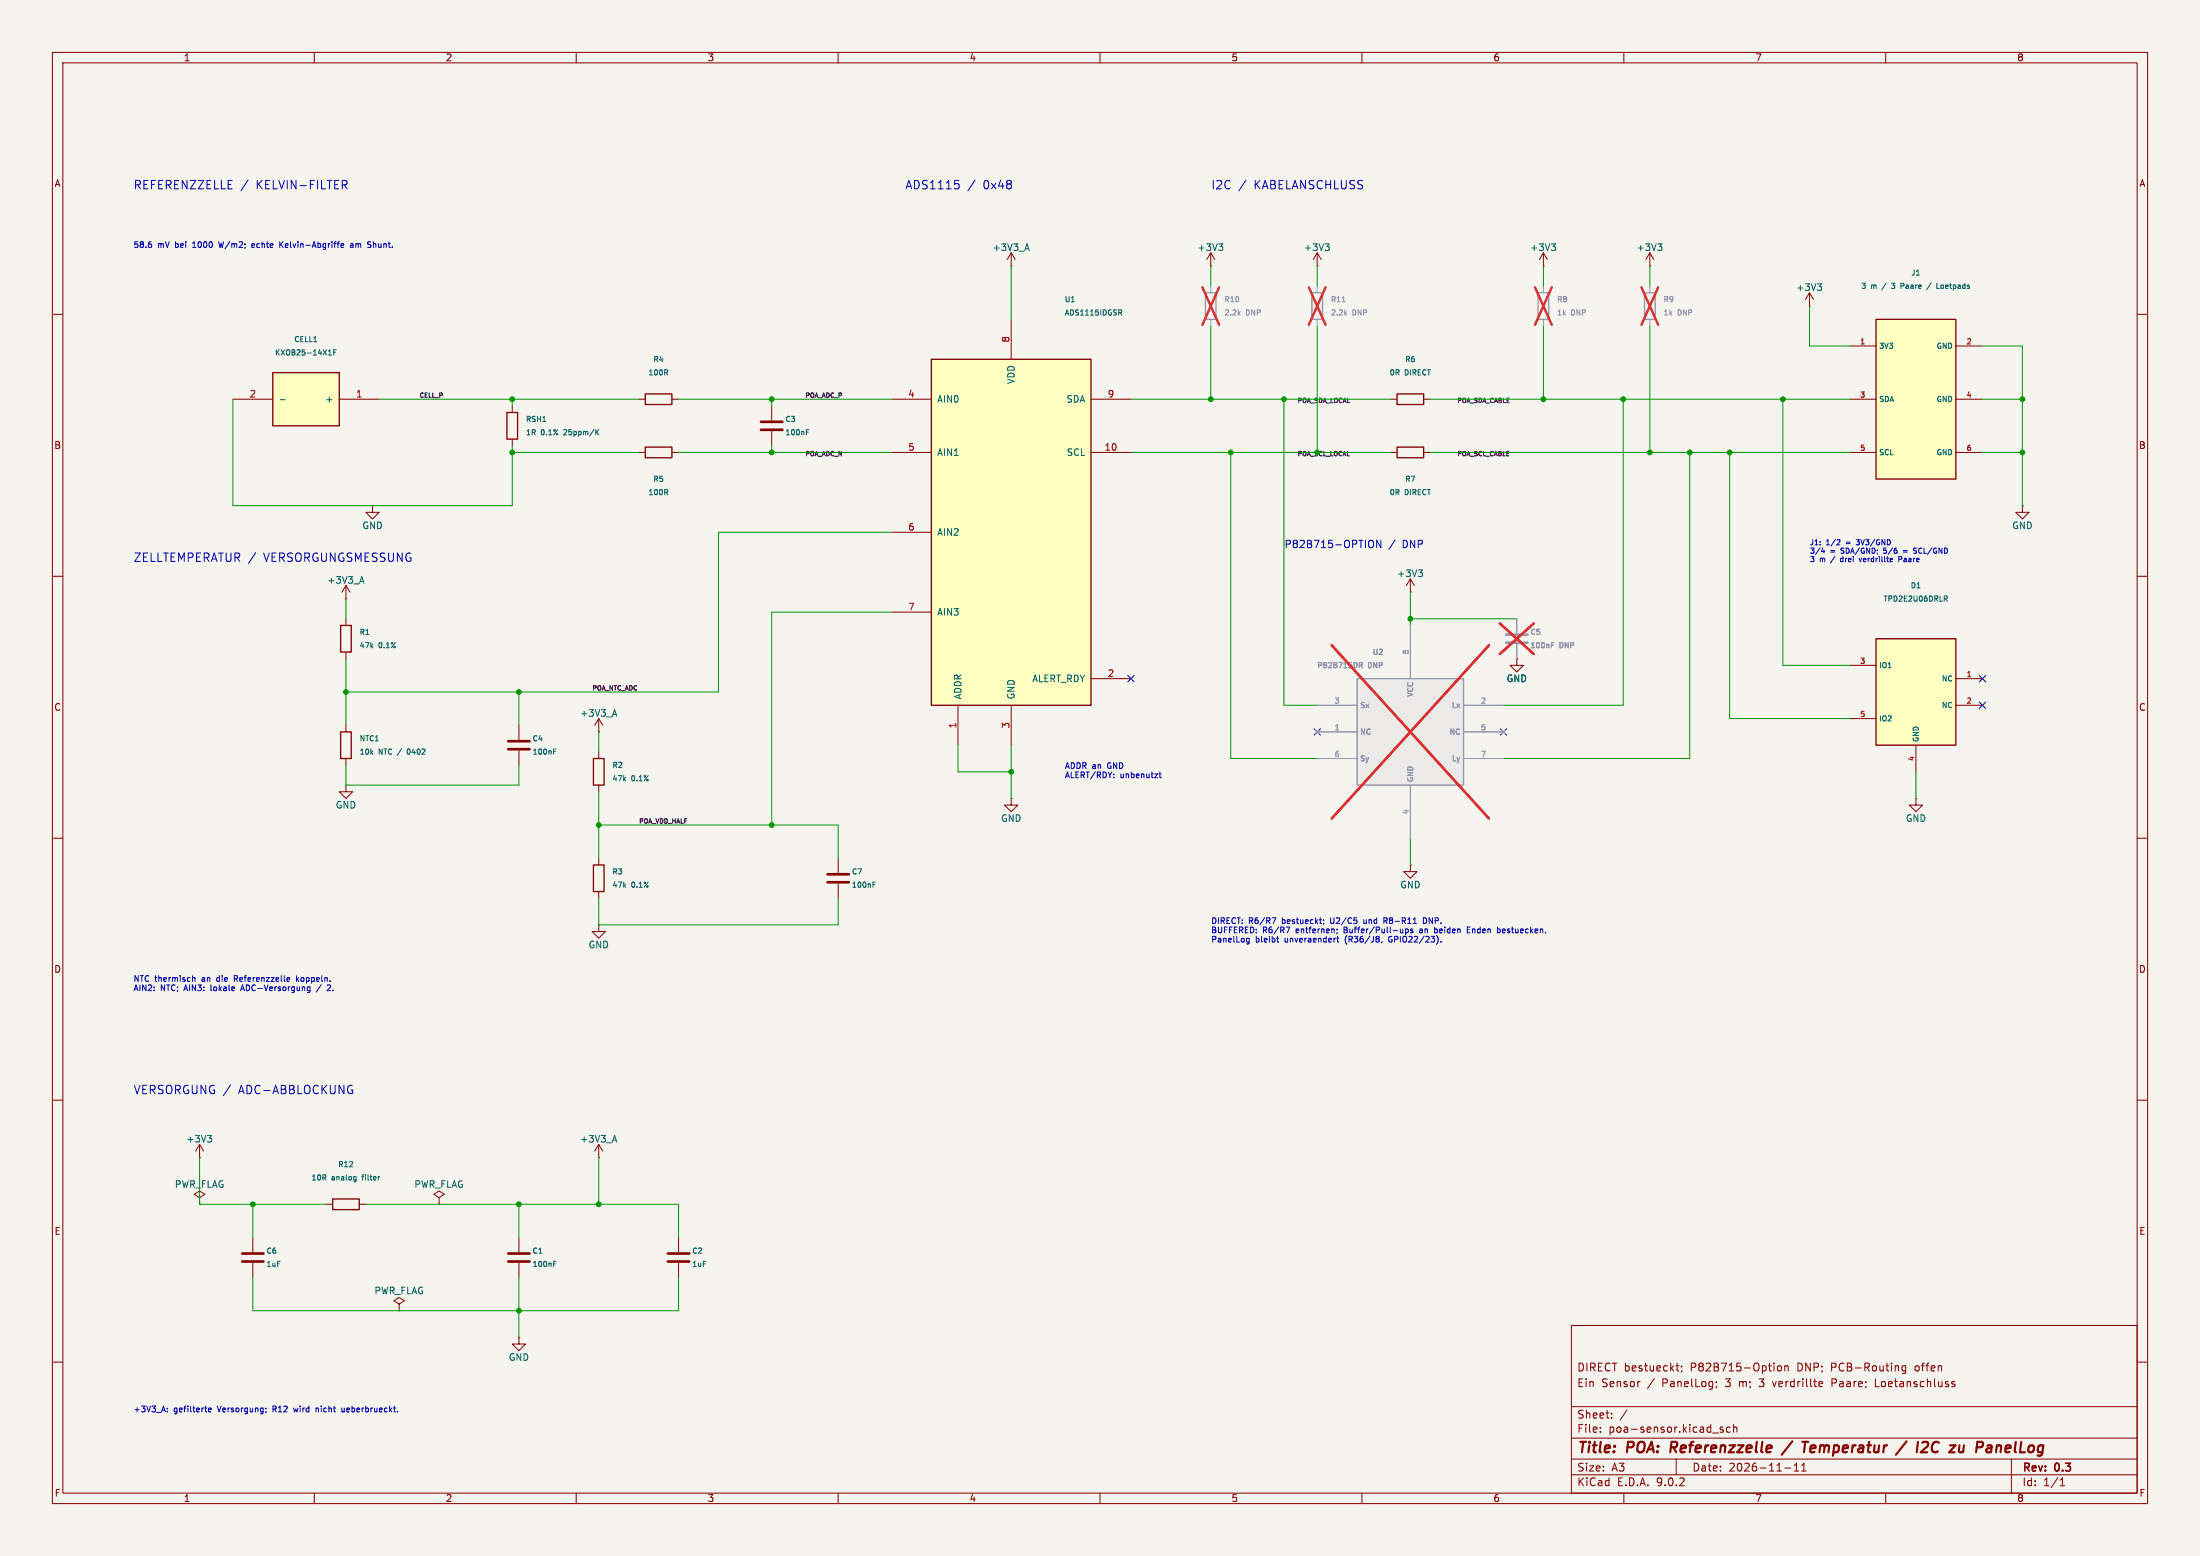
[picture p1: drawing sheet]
<svg xmlns="http://www.w3.org/2000/svg" width="420mm" height="297mm" viewBox="0 0 420 297" stroke-linecap="round" stroke-linejoin="round" font-family="sans-serif">
<path d="M0 0h420v297h-420z" fill="#f5f4ef" stroke="#f5f4ef" stroke-width=".19"/>
<g fill="none" stroke="#840000" stroke-width=".19">
<path d="M10 10h400v277h-400zM12 12h396v273h-396zM60 10v2M110 10v2M160 10v2M210 10v2M260 10v2M310 10v2M360 10v2M193 50.8h.1M193 48.3l-.7 1.2M193 48.3l.8 1.2"/>
<path d="M193 48.3v2.5M294.6 50.8h.1M294.6 48.3l-.7 1.2M294.6 48.3l.8 1.2M294.6 48.3v2.5M315 50.8h.1M315 48.3l-.8 1.2M315 48.3l.7 1.2M315 48.3v2.5M345.4 58.4h.1M345.4 55.9l-.7 1.3M345.4 55.9l.8 1.3"/>
<path d="M345.4 55.9v2.5M10 60h2M265.4 76.2h1.3M271.8 76.2h1.2M408 60h2M265.4 86.4h1.3M271.8 86.4h1.2M10 110h2M66 118.1v1.3M408 110h2M66 124.5v1.2M99.1 138.4v2.8"/>
<path d="M289.6 125.7v1.3h1.2l-1.2 1.3-1.3-1.3h1.3M289.6 125.7h.1M10 160h2M99.1 143.3v2.8M408 160h2M269.2 165.1v1.3h1.3l-1.3 1.2-1.2-1.2h1.2M269.2 165.1h.1M10 210h2M38.1 218.4l-.8 1.3M38.1 218.4l.8 1.3M38.1 218.4v2.6M114.3 218.4l-.8 1.3"/>
<path d="M114.3 218.4l.8 1.3M114.3 218.4v2.6M408 210h2M38.1 221h.1M83.8 228.6l1-.6-1-.7-1 .7 1 .6v1.3M83.8 229.9h.1M114.3 221h.1M300 253h108v32h-108zM10 260h2M300 278.5h108M300 274.5h108M300 268.5h108"/>
<path d="M305.5 273.2v.2M305.5 272.5v.1M307.7 270.5v.2M307.7 269.8v.1M310.6 269.1l-1.3 1.9M312.9 263.7h.2M319.9 260.7h.6M320 278.5v3M320.2 260.2v1.3l.3 .2M321 260.8v.1M321.1 261.6l-.2 .3M326.9 273.5h1.2"/>
<path d="M327.7 263.8v.1M327.7 264.6l-.1 .3M328.9 272.5l-.3-.1-.2 .2v.2l.5 .2v.3h-.5M330.3 272.5l-.4-.1-.3 .3 .1 .6h.6M330.9 272.5l.3-.1 .3 .1 .1 .9M330.9 271.9v1.5M338.4 263.7l.3 1M339.4 260.8l.4-.1 .3 .3v.4l-.3 .3-.4-.1-.1-.2zM340.7 260.8l.2-.1 .4 .1 .1 .9M340.7 260.7v1M342.5 279.7l.4-.4v1.5M343.9 279.7l.5-.4v1.5"/>
<path d="M347.4 263.7l.5 .1v.2l-.7 .2M347.9 264.6l-.5 .1M349.7 264h.6M350.3 263.2h-.6v1.5M358 263.2v1.5h.7M363.8 260.8l-.4-.1-.3 .3 .1 .6h.6M363.8 260.7v1.2l-.3 .3-.3-.1M372.8 263.7l.4 .1M372.8 264.2l.4 .1v.2l-.2 .2h-.3M384 278.5v6.5M408 260h2M60 285v2"/>
<path d="M110 285v2M160 285v2M210 285v2M260 285v2M300 281.5h108M310 285v2M340.7 280.2h1.2M342.5 280.8h.9M343.9 280.8h.9M360 285v2M393.3 283.6h.9M393.3 282.5l.4-.4v1.5"/>
</g>
<path d="M319.1 275.2l-.2 2M342.2 275.1l-2.1 2.6M344.1 275.2h1.1M344.6 275.2l-.2 2M346.4 275.9l-.6 .1-.2 .9 .2 .3h.4M346.6 276.3l-1 .2M364 275.1l-2.1 2.6M367.8 275.2l.3 .4-.1 .5-1.3 1.1h1.2M369.3 275.3a1.11 1.11 0 0 0 0 1.9M378.6 275.6l-.3-.4h-.8l-.3 2M381.3 276h.7l-.1 1.2" fill="none" stroke="#840000" stroke-width=".4"/>
<g fill="none" stroke="#006464" stroke-width=".19">
<path d="M195.8 47.5h.6M196.1 46.6l.4 1.2M296.2 46.6h.7l-.4 .4M296.7 47l.2 .3v.3l-.2 .2M316.5 46.6h.8l-.5 .4M317 47l.3 .3v.3l-.3 .2M347 54.2h.7l-.4 .5M347.5 54.7l.2 .2v.3l-.2 .2M105.7 143.4h.3M105.7 143h.5M39.6 216.7h.8l-.4 .5M40.2 217.2l.2 .3v.3l-.2 .2"/>
<path d="M117 217.6h.6M117.3 216.7l.4 1.3"/>
</g>
<path d="M266.7 75.2h5.1v2h-5.1zM266.7 85.3h5.1v2.1h-5.1zM65 119.4h2.1v5.1h-2.1z" fill="none" stroke="#840000" stroke-width=".25"/>
<path d="M97 141.5h4.1M97 143h4.1" fill="none" stroke="#840000" stroke-width=".51"/>
<path d="M287.5 121.2h4.1M287.5 122.7h4.1" fill="none" stroke="#9c9b98" stroke-width=".51"/>
<path d="M231.1 54.6v1.3M294.6 54.6v1.3M315 54.6v1.3M231.1 61v1.2M294.6 61v1.2M315 61v1.2M289.6 118.1v2.8M289.6 122.9v2.8" fill="none" stroke="#9c9b98" stroke-width=".19"/>
<path d="M236.5 59.8l.3 .3M236.8 59.5l-.4 .4M296.2 123.1h.3M296.2 122.6h.5" fill="none" stroke="#939391" stroke-width=".19"/>
<path d="M229.5 54.8l3.2 7.2M232.7 54.8l-3.2 7.2M293 54.8l3.2 7.2M296.2 54.8l-3.2 7.2M313.4 54.8l3.2 7.2M316.6 54.8l-3.2 7.2M286.3 119l6.5 5.8M292.8 119l-6.5 5.8" fill="none" stroke="#e12e31" stroke-width=".46"/>
<path d="M230.1 55.9h2.1v5.1h-2.1zM293.6 55.9h2.1v5.1h-2.1zM313.9 55.9h2.1v5.1h-2.1z" fill="none" stroke="#9c9b98" stroke-width=".25"/>
<path d="M259.1 129.5h20.3v20.4h-20.3z" fill="#ebeae8"/>
<path d="M259.1 129.5h20.3v20.4h-20.3z" fill="none" stroke="#9c9b98" stroke-width=".25"/>
<path d="M269.2 119.4v10.1M251.1 139.3l.7 .8M251.5 134.6h7.6M251.5 139.7h7.6M251.8 139.3l-.7 .8M279.4 134.6h7.6M279.4 139.7h7.6M286.6 139.3l.8 .8M287.4 139.3l-.8 .8M251.5 144.8h7.6M269.2 149.9v10.1M279.4 144.8h7.6" fill="none" stroke="#9c9b98" stroke-width=".19"/>
<path d="M259.5 126.5h.4l.2 .1-.1 .3-.5 .1M259.7 127l.4 .5" fill="none" stroke="#939391" stroke-width=".19"/>
<path d="M254.2 123.2l30.1 33M284.3 123.2l-30.1 33" fill="none" stroke="#e12e31" stroke-width=".46"/>
<g fill="none" stroke="#840000" stroke-width=".19">
<path d="M66 138.4v1.3M114.3 139.7h.1M114.3 137.2l-.8 1.2M114.3 137.2l.8 1.2M114.3 137.2v2.5M66 149.9v1.2h1.3l-1.3 1.3-1.2-1.3h1.2M66 149.9h.1M66 144.8v1.3M114.3 176.5v1.3h1.3l-1.3 1.3-1.3-1.3h1.3M114.3 176.5h.1M38.1 228.6l1-.6-1-.7-1 .7 1 .6v1.3M38.1 229.9h.1"/>
<path d="M48.3 236.2v2.8M99.1 236.2v2.8M129.5 236.2v2.8M48.3 241v2.8M76.2 248.9l1-.6-1-.7-1 .7 1 .6v1.3M76.2 250.2h.1M99.1 255.3v1.2h1.2l-1.2 1.3-1.3-1.3h1.3M99.1 255.3h.1M99.1 241v2.8M129.5 241v2.8"/>
</g>
<path d="M117 136.4h.6M117.3 135.5l.4 1.2M77.8 143.2v.6M105.7 241.2h.3M105.7 240.8h.5" fill="none" stroke="#006464" stroke-width=".19"/>
<path d="M46.2 239.3h4.1M97 239.3h4.1M127.5 239.3h4.1M46.2 240.8h4.1M97 240.8h4.1M127.5 240.8h4.1" fill="none" stroke="#840000" stroke-width=".51"/>
<path d="M65 139.7h2.1v5.1h-2.1z" fill="none" stroke="#840000" stroke-width=".25"/>
<path d="M358.1 121.9h15.3v20.3h-15.3z" fill="#ffffc2"/>
<path d="M358.1 121.9h15.3v20.3h-15.3z" fill="none" stroke="#840000" stroke-width=".25"/>
<path d="M353.1 127h5M353.1 137.2h5M373.4 129.5h5.1M373.4 134.6h5.1M365.8 152.4v1.3h1.2l-1.2 1.2-1.3-1.2h1.3M365.8 152.4h.1M365.8 142.2v5.1" fill="none" stroke="#840000" stroke-width=".19"/>
<path d="M371.2 113.8h.3l.2 .1-.1 .3-.4 .1M371.4 114.3l.3 .5" fill="none" stroke="#006464" stroke-width=".19"/>
<path d="M358.1 61h15.3v30.4h-15.3z" fill="#ffffc2"/>
<path d="M358.1 61h15.3v30.4h-15.3zM63.5 228.9h5.1v2h-5.1z" fill="none" stroke="#840000" stroke-width=".25"/>
<path d="M353.1 66h5M353.1 76.2h5M373.4 66h5.1M373.4 76.2h5.1M353.1 86.4h5M373.4 86.4h5.1M386.1 96.5v1.3h1.2l-1.2 1.3-1.3-1.3h1.3M386.1 96.5h.1M160 163.8v2.8M160 168.7v2.8M62.2 229.9h1.3M68.6 229.9h1.2" fill="none" stroke="#840000" stroke-width=".19"/>
<g fill="none" stroke="#006464" stroke-width=".19">
<path d="M361.1 54.1h.6M361.1 55l.1 .1M362.9 54.6h.4M363.3 54.1h-.4v1M368.7 54l-.9 1.3M369.8 55.1h.4M370.6 54.5v.5M166.6 168.8h.4M166.6 168.4h.5M67.9 224.6h.1M68 224.6l-.1 .9M68 225.2h-.1"/>
<path d="M72.4 224.6h.1"/>
</g>
<path d="M250.4 55.9h2.1v5.1h-2.1z" fill="none" stroke="#9c9b98" stroke-width=".25"/>
<path d="M251.5 54.6v1.3M251.5 61v1.2" fill="none" stroke="#9c9b98" stroke-width=".19"/>
<path d="M256.2 57.6h.6M256.8 59.8l.3 .3M257.1 59.5l-.4 .4" fill="none" stroke="#939391" stroke-width=".19"/>
<path d="M249.9 54.8l3.2 7.2M253.1 54.8l-3.2 7.2" fill="none" stroke="#e12e31" stroke-width=".46"/>
<path d="M158 166.9h4.1M158 168.4h4.1" fill="none" stroke="#840000" stroke-width=".51"/>
<path d="M52.1 71.1h12.7v10.2h-12.7z" fill="#ffffc2"/>
<path d="M52.1 71.1h12.7v10.2h-12.7z" fill="none" stroke="#840000" stroke-width=".25"/>
<path d="M44.4 76.2h7.7M64.8 76.2h7.6" fill="none" stroke="#840000" stroke-width=".19"/>
<path d="M53.5 76.3h1M62.7 67.8h.6M62.8 67l.2-.2v1M63.7 67.2h.3M64.2 66.8h-.5v1" fill="none" stroke="#006464" stroke-width=".19"/>
<path d="M177.8 68.6h30.5v66h-30.5z" fill="#ffffc2"/>
<path d="M96.8 78.7h2v5.1h-2zM123.2 75.2h5.1v2h-5.1zM177.8 68.6h30.5v66h-30.5zM123.2 85.3h5.1v2.1h-5.1zM113.3 144.8h2v5.1h-2zM113.3 165.1h2v5.1h-2z" fill="none" stroke="#840000" stroke-width=".25"/>
<g fill="none" stroke="#840000" stroke-width=".19">
<path d="M231.1 50.8h.1M231.1 48.3l-.7 1.2M231.1 48.3l.8 1.2M231.1 48.3v2.5M251.5 50.8h.1M251.5 48.3l-.8 1.2M251.5 48.3l.7 1.2M251.5 48.3v2.5M97.8 77.5v1.2M121.9 76.2h1.3M128.3 76.2h1.2M147.3 77.5v2.8"/>
<path d="M170.2 76.2h7.6M193 61v7.6M208.3 76.2h7.6M71.1 96.5v1.3h1.3l-1.3 1.3-1.3-1.3h1.3M71.1 96.5h.1M97.8 83.8v1.3M121.9 86.4h1.3M128.3 86.4h1.2M147.3 82.3v2.8M170.2 86.4h7.6M208.3 86.4h7.6M66 114.3h.1"/>
<path d="M66 111.8l-.7 1.2M66 111.8l.8 1.2M66 111.8v2.5M170.2 101.6h7.6M170.2 116.8h7.6M269.2 113h.1M269.2 110.5l-.7 1.3M269.2 110.5l.8 1.3M269.2 110.5v2.5M182.9 134.6v7.6M193 134.6v7.6M208.3 129.5h7.6"/>
<path d="M289.6 125.7h.1M114.3 143.5v1.3M114.3 149.9v1.2M193 152.4v1.3h1.3l-1.3 1.2-1.2-1.2h1.2M193 152.4h.1M114.3 163.8v1.3M114.3 170.2v1.3"/>
</g>
<g fill="none" stroke="#006464" stroke-width=".19">
<path d="M213.8 59.7l.3 .4M214 59.1l.1 .2-.1 .4M232.7 46.6h.7l-.4 .4M233.2 47l.2 .3v.3l-.2 .2M253 46.6h.8l-.5 .4M253.5 47l.3 .3v.3l-.3 .2M127.1 71.1l.4 .5M127.4 70.7v.3M113.9 82.4l.4 .6M114.3 82l-.5 .6M127.1 94l.4 .4M127.4 93.5v.4"/>
<path d="M153.9 82.5h.4M153.9 82h.5M68.8 111h.6M69.1 110.1l.4 1.2M270.8 108.8h.7l-.4 .5M271.3 109.3l.2 .2v.3l-.2 .3"/>
</g>
<path d="M145.3 80.5h4.1M145.3 82h4.1" fill="none" stroke="#840000" stroke-width=".51"/>
<g fill="none" stroke="#009600" stroke-width=".19">
<path d="M193 50.8v10.2M231.1 50.8v3.8M251.5 50.8v3.8M294.6 50.8v3.8M315 50.8v3.8M345.4 58.4v7.6h7.7M44.4 76.2v20.3h53.4v-11.4M72.4 76.2h49.5M97.8 76.2v1.3M129.5 76.2h40.7M147.3 76.2v1.3M215.9 76.2h49.5"/>
<path d="M231.1 62.2v14M245.1 76.2v58.4h6.4M251.5 62.2v24.2M273 76.2h80.1M294.6 62.2v14M309.9 76.2v58.4h-22.9M315 62.2v24.2M340.4 76.2v50.8h12.7M378.5 76.2h7.6M378.5 66h7.6v30.5M97.8 86.4h24.1M129.5 86.4h40.7"/>
<path d="M147.3 85.1v1.3M215.9 86.4h49.5M234.9 86.4v58.4h16.6M273 86.4h80.1M322.6 86.4v58.4h-35.6M330.2 86.4v50.8h22.9M378.5 86.4h7.6M66 114.3v3.8M170.2 116.8h-22.9v40.7M170.2 101.6h-33v30.5h-71.2M269.2 113v6.4M269.2 118.1h20.4"/>
<path d="M66 125.7v12.7M99.1 132.1v6.3M114.3 139.7v3.8M66 146.1v3.8h33.1v-3.8M114.3 157.5h45.7v6.3M114.3 151.1v12.7M182.9 142.2v5.1h10.1M193 142.2v10.2M365.8 147.3v5.1M114.3 171.5v5h45.7v-5M269.2 160v5.1M38.1 221v8.9h24.1"/>
<path d="M48.3 229.9v6.3M69.8 229.9h59.7v6.3M99.1 229.9v6.3M114.3 221v8.9M48.3 243.8v6.4h81.2v-6.4M99.1 243.8v11.5"/>
</g>
<path d="M215.3 128.9l1.2 1.2M216.5 128.9l-1.2 1.2M250.9 139.1l1.2 1.2M252.1 139.1l-1.2 1.2M286.4 139.1l1.2 1.2M287.6 139.1l-1.2 1.2M377.9 128.9l1.2 1.2M377.9 134l1.2 1.2M379.1 128.9l-1.2 1.2M379.1 134l-1.2 1.2" fill="none" stroke="#000084" stroke-width=".19"/>
<g fill="none" stroke="#0000c2" stroke-width=".19">
<path d="M47.4 34.4l-1.4 2M65.3 34.4h.7l.3 .3-.2 .5-.8 .1M65.7 35.3l.6 .7M182.3 34.4h.7M182.8 35.1l.3 .3v.3l-.3 .3M186.2 34.4l-1.4 2M237.9 34.4l-1.4 2M28.9 46.6l.1 .2-.1 .4M36.8 47.2h.6M36.9 46.4l-.1 .1M41.7 46.1l.3 1.1M48.5 46.6l-.3-.1-.1 .2v.5h.4"/>
<path d="M48.6 46.8l-.5 .1M53.4 46.1v1.1M53.6 46.6l.4 .6M54 46.1l-.6 .7M65.1 46.9l.5-.1v-.2l-.3-.1-.2 .2 .1 .5h.4M66.9 46.6h.5v.6M67.4 46.8l-.5 .2 .1 .2h.4M70.3 46.2h.5M70.8 46.8v.3M71.3 46.1v1.1M71.3 46.6h.1M48.8 105.5l-1.4 2"/>
<path d="M261.6 103.1a.47 .47 0 0 1 .6 .5v.5a.47 .47 0 0 1-.6 .4M263.6 103.1v1.4l-.8-1.4v1.4M348 104.6l-.3 .7h.6M348.2 104.9v.7M350.8 103l.4 .1 .1 .2-.7 .7h.7M351.4 106.7v.4M354.3 103h.7M354.3 103.9l.2 .1M354.9 106.6l.3 .6 .2-.6M359.6 105.5v.1M359.6 104.6v.4M362.5 106.7h.5v-.4l-.5-.1v1"/>
<path d="M363.3 105.1h.8M363.3 105.4h.8M365.9 104.7h-.6a.42 .42 0 0 0 .5 .5v.4h-.5M212.6 148.4v.1M212.6 147.8v.1M221.3 147.7h.4M221.4 147.4v.9l.3 .2M238 179.8h.5M238 179.1h.5M238.5 179.1v.9l-.2 .2-.3-.1M242.8 175.2h.7l-.4 1.1M243.7 179.1h.4"/>
<path d="M243.9 179.7l.2 .1M246.2 177l-.5 1.1M252.7 175.6v.1M252.7 176.2l-.1 .2M255.2 179.1h.4M255.2 177.4v.1M255.3 178l-.1 .2M255.3 178.7v1l.3 .1M260.4 175.5v.6l.1 .2M263.8 179.8l-.1 .2M264.4 175.8l.4 .5M264.7 175.2h-.5v1.1"/>
<path d="M264.7 175.7l-.5 .1M265.1 179v.4l.2 .4M267.8 177.3v.8M267.8 177.9l-.4 .1M268.3 177.4l.3-.1 .2 .2-.1 .5h-.4M268.3 177.3v1.1M269.7 177.4l-.3-.1-.1 .2v.1l.4 .1v.3h-.4M271.4 177.3l-.4 .1M271.4 177.6l-.4 .2v.2l.4 .1M271.7 175.2a.56 .56 0 0 1 .7 .5 .56 .56 0 0 1-.7 .6zM273.9 178h.4M273.9 177.4h.4"/>
<path d="M273.9 177v1.1M275.1 179.7v.1M280.1 177.5h.4M280.6 177h-.5v1.1h.5M286 177.3l.4 .2-.1 .4-.3 .2M36.8 186.2v1.1M36.8 186.7l.4-.1v.7M44.7 186.8h.4M45.1 186.2h-.4v1.1M46 188.8h.6M46.3 188l-.4 1.1M55.1 186.6l.2 .3-.5 .1"/>
<path d="M55.3 187.3h-.2M56.6 186.2v1.1M56.7 186.9l.3 .4M57 186.6l-.4 .4M58.8 189h.4M59.2 188.4v.9l-.2 .2-.3-.1M61.3 187.9l-.9 1.5M63.1 188.3l-.7 .8h.7M44 207.1l-1.4 2M66.9 207.2h.4M67 208.1h.3v.5l-.3 .2M31.9 269.4v.1"/>
<path d="M31.9 268.8v.1M39.8 269.1l.5-.1v-.2h-.3l-.2 .1 .1 .5h.4M50.7 268.8v.1M50.8 269.4l-.1 .2M56 268.8l.2 .7M60.3 268.8v.7M60.8 268.8l-.5 .1M65.3 268.8v.6h.4M65.7 268.8v.7"/>
</g>
<path d="M259.5 126.5h.4l.2 .1-.1 .3-.5 .1M259.7 127l.4 .5M296.2 123.1h.3M296.2 122.6h.5" fill="none" stroke="#939391" stroke-width=".19"/>
<g fill="none" stroke="#9c9b98" stroke-width=".19">
<path d="M269.2 119.4v10.1M289.6 118.1v2.8M251.1 139.3l.7 .8M251.5 134.6h7.6M251.5 139.7h7.6M251.8 139.3l-.7 .8M279.4 134.6h7.6M279.4 139.7h7.6M286.6 139.3l.8 .8M287.4 139.3l-.8 .8M289.6 122.9v2.8M251.5 144.8h7.6"/>
<path d="M269.2 149.9v10.1M279.4 144.8h7.6"/>
</g>
<path d="M286.3 119l6.5 5.8M292.8 119l-6.5 5.8M254.2 123.2l30.1 33M284.3 123.2l-30.1 33" fill="none" stroke="#e12e31" stroke-width=".46"/>
<g fill="#009600" stroke="#009600" stroke-width=".19">
<circle cx="97.8" cy="86.4" r=".46"/>
<circle cx="99.1" cy="132.1" r=".46"/>
<circle cx="97.8" cy="76.2" r=".46"/>
<circle cx="269.2" cy="118.1" r=".46"/>
<circle cx="193" cy="147.3" r=".46"/>
<circle cx="251.5" cy="86.4" r=".46"/>
<circle cx="234.9" cy="86.4" r=".46"/>
<circle cx="245.1" cy="76.2" r=".46"/>
<circle cx="231.1" cy="76.2" r=".46"/>
<circle cx="114.3" cy="229.9" r=".46"/>
<circle cx="66" cy="132.1" r=".46"/>
<circle cx="114.3" cy="157.5" r=".46"/>
<circle cx="309.9" cy="76.2" r=".46"/>
<circle cx="322.6" cy="86.4" r=".46"/>
<circle cx="330.2" cy="86.4" r=".46"/>
<circle cx="386.1" cy="76.2" r=".46"/>
<circle cx="386.1" cy="86.4" r=".46"/>
<circle cx="48.3" cy="229.9" r=".46"/>
<circle cx="99.1" cy="250.2" r=".46"/>
<circle cx="99.1" cy="229.9" r=".46"/>
<circle cx="340.4" cy="76.2" r=".46"/>
<circle cx="294.6" cy="76.2" r=".46"/>
<circle cx="315" cy="86.4" r=".46"/>
<circle cx="147.3" cy="76.2" r=".46"/>
<circle cx="147.3" cy="86.4" r=".46"/>
<circle cx="147.3" cy="157.5" r=".46"/>
</g>
<g font-size="2.8" fill="#840000">
<text x="301" y="277.9">Title:</text>
<text x="310.6" y="277.9">POA:</text>
<text x="319.7" y="277.9">Referenzzelle</text>
<text x="346.6" y="277.9">Temperatur</text>
<text x="365.6" y="277.9">/</text>
<text x="370" y="277.9">I2C</text>
<text x="377.2" y="277.9">zu</text>
<text x="382.9" y="277.9">PanelLog</text>
</g>
<g font-size="2.2" fill="#0000c2">
<text x="25.4" y="36.3">REFERENZZELLE</text>
<text x="48.9" y="36.3">KELVIN-FILTER</text>
<text x="172.7" y="36.3">ADS1115</text>
<text x="187.7" y="36.3">0x48</text>
<text x="231.1" y="36.3">I2C</text>
<text x="239.4" y="36.3">KABELANSCHLUSS</text>
<text x="25.4" y="107.5">ZELLTEMPERATUR /</text>
<text x="50.4" y="107.5">VERSORGUNGSMESSUNG</text>
<text x="25.4" y="209.1">VERSORGUNG /</text>
<text x="45.6" y="209.1">ADC-ABBLOCKUNG</text>
</g>
<g font-size="2.1" fill="#840000">
<text x="301" y="262">DIRECT bestueckt;</text>
<text x="322.7" y="262">P82B715-Option</text>
<text x="343.2" y="262">DNP;</text>
<text x="349.8" y="262">PCB-Routing</text>
<text x="366" y="262">offen</text>
<text x="301" y="265">Ein</text>
<text x="305.7" y="265">Sensor</text>
<text x="314.6" y="265">/</text>
<text x="317.5" y="265">PanelLog;</text>
<text x="329.7" y="265">3</text>
<text x="332.4" y="265">m;</text>
<text x="336.4" y="265">3</text>
<text x="339.2" y="265">verdrillte</text>
<text x="350.5" y="265">Paare;</text>
<text x="359" y="265">Loetanschluss</text>
<text x="301" y="273.7">File:</text>
<text x="301" y="271">Sheet:</text>
<text x="307.1" y="273.7">poa-sensor.kicad_sch</text>
<text x="301" y="281.1">Size:</text>
<text x="307.6" y="281.1">A3</text>
<text x="323" y="281.1">Date:</text>
<text x="330" y="281.1">2026-11-11</text>
<text x="386" y="281.3">Rev:</text>
<text x="392.4" y="281.3">0.3</text>
<text x="301" y="283.9">KiCad</text>
<text x="308.7" y="283.9">E.D.A.</text>
<text x="316.3" y="283.9">9.0.2</text>
<text x="386" y="283.9">Id:</text>
<text x="390.1" y="283.9">1/1</text>
</g>
<g font-size="1.9" fill="#0000c2">
<text x="245.1" y="104.8">P82B715-OPTION</text>
<text x="265.1" y="104.8">/</text>
<text x="267.8" y="104.8">DNP</text>
</g>
<g font-size="1.8" fill="#840000">
<text x="35" y="11.9">1</text>
<text x="85" y="11.9">2</text>
<text x="135" y="11.9">3</text>
<text x="185" y="11.9">4</text>
<text x="235" y="11.9">5</text>
<text x="285" y="11.9">6</text>
<text x="335" y="11.9">7</text>
<text x="385" y="11.9">8</text>
<text x="10.3" y="35.9">A</text>
<text x="408.3" y="35.9">A</text>
<text x="10.3" y="85.9">B</text>
<text x="408.2" y="85.9">B</text>
<text x="10.3" y="135.9">C</text>
<text x="408.2" y="135.9">C</text>
<text x="10.3" y="185.9">D</text>
<text x="408.2" y="185.9">D</text>
<text x="10.3" y="235.9">E</text>
<text x="408.3" y="235.9">E</text>
<text x="10.3" y="285.9">F</text>
<text x="35" y="286.9">1</text>
<text x="85" y="286.9">2</text>
<text x="135" y="286.9">3</text>
<text x="185" y="286.9">4</text>
<text x="235" y="286.9">5</text>
<text x="285" y="286.9">6</text>
<text x="335" y="286.9">7</text>
<text x="385" y="286.9">8</text>
<text x="408.3" y="285.9">F</text>
</g>
<g font-size="1.8" fill="#006464">
<text x="189.4" y="48.1">+3V3_A</text>
<text x="228.5" y="48.1">+3V3</text>
<text x="248.8" y="48.1">+3V3</text>
<text x="292" y="48.1">+3V3</text>
<text x="312.3" y="48.1">+3V3</text>
<text x="342.8" y="55.7">+3V3</text>
<text x="62" y="77.1">+</text>
<text x="178.8" y="77.1">AIN0</text>
<text x="193.9" y="73.4" transform="rotate(-90 193.9 73.4)">VDD</text>
<text x="203.5" y="77.1">SDA</text>
<text x="178.8" y="87.2">AIN1</text>
<text x="203.6" y="87.2">SCL</text>
<text x="69.1" y="101.2">GND</text>
<text x="384" y="101.2">GND</text>
<text x="178.8" y="102.5">AIN2</text>
<text x="62.4" y="111.6">+3V3_A</text>
<text x="266.6" y="110.3">+3V3</text>
<text x="178.8" y="117.7">AIN3</text>
<text x="197" y="130.4">ALERT_RDY</text>
<text x="287.5" y="130.4">GND</text>
<text x="110.6" y="137">+3V3_A</text>
<text x="183.7" y="133.6" transform="rotate(-90 183.7 133.6)">ADDR</text>
<text x="193.9" y="133.6" transform="rotate(-90 193.9 133.6)">GND</text>
<text x="64" y="154.5">GND</text>
<text x="191" y="157.1">GND</text>
<text x="363.7" y="157.1">GND</text>
<text x="267.2" y="169.8">GND</text>
<text x="112.3" y="181.2">GND</text>
<text x="35.5" y="218.3">+3V3</text>
<text x="110.6" y="218.3">+3V3_A</text>
<text x="33.3" y="226.9">PWR_FLAG</text>
<text x="79" y="226.9">PWR_FLAG</text>
<text x="71.4" y="247.2">PWR_FLAG</text>
<text x="97" y="259.9">GND</text>
</g>
<g font-size="1.8" fill="#a90000">
<text x="192.8" y="65.5" transform="rotate(-90 192.8 65.5)">8</text>
<text x="47.6" y="75.9">2</text>
<text x="67.9" y="75.9">1</text>
<text x="173.3" y="75.9">4</text>
<text x="211.4" y="75.9">9</text>
<text x="173.3" y="86.1">5</text>
<text x="210.8" y="86.1">10</text>
<text x="173.3" y="101.3">6</text>
<text x="173.3" y="116.6">7</text>
<text x="211.4" y="129.3">2</text>
<text x="182.6" y="139.1" transform="rotate(-90 182.6 139.1)">1</text>
<text x="192.8" y="139.1" transform="rotate(-90 192.8 139.1)">3</text>
</g>
<g font-size="1.5" fill="#0000c2">
<text x="25.4" y="47.5">58.6</text>
<text x="30.1" y="47.5">mV</text>
<text x="33.6" y="47.5">bei</text>
<text x="37.2" y="47.5">1000</text>
<text x="42.4" y="47.5">W/m2;</text>
<text x="49" y="47.5">echte</text>
<text x="54.5" y="47.5">Kelvin-Abgriffe</text>
<text x="68.2" y="47.5">am</text>
<text x="71.8" y="47.5">Shunt.</text>
<text x="203.2" y="147">ADDR an</text>
<text x="203.2" y="148.7">ALERT/RDY:</text>
<text x="211.6" y="147">GND</text>
<text x="213.9" y="148.7">unbenutzt</text>
<text x="231.1" y="176.6">DIRECT:</text>
<text x="231.1" y="178.3">BUFFERED:</text>
<text x="238.4" y="176.6">R6/R7</text>
<text x="241.1" y="178.3">R6/R7</text>
<text x="244.9" y="176.6">bestueckt;</text>
<text x="247.6" y="178.3">entfernen;</text>
<text x="254.4" y="176.6">U2/C5</text>
<text x="256.9" y="178.3">Buffer/Pull-ups</text>
<text x="261" y="176.6">und</text>
<text x="265" y="176.6">R8-R11</text>
<text x="271.6" y="178.3">an</text>
<text x="272.8" y="176.6">DNP.</text>
<text x="274.7" y="178.3">beiden</text>
<text x="281.2" y="178.3">Enden</text>
<text x="287.2" y="178.3">bestuecken.</text>
<text x="231.1" y="180.1">PanelLog</text>
<text x="239.7" y="180.1">bleibt</text>
<text x="245.4" y="180.1">unveraendert</text>
<text x="257.2" y="180.1">(R36/J8,</text>
<text x="265.7" y="180.1">GPIO22/23).</text>
<text x="25.4" y="187.6">NTC thermisch</text>
<text x="25.4" y="189.4">AIN2:</text>
<text x="30.7" y="189.4">NTC;</text>
<text x="35.4" y="189.4">AIN3:</text>
<text x="38.7" y="187.6">an</text>
<text x="40.6" y="189.4">lokale</text>
<text x="41.8" y="187.6">die</text>
<text x="45.3" y="187.6">Referenzzelle</text>
<text x="46.7" y="189.4">ADC-Versorgung</text>
<text x="57.4" y="187.6">koppeln.</text>
<text x="63.6" y="189.4">2.</text>
<text x="25.4" y="269.8">+3V3_A:</text>
<text x="33.2" y="269.8">gefilterte</text>
<text x="41.7" y="269.8">Versorgung;</text>
<text x="52.5" y="269.8">R12</text>
<text x="56.7" y="269.8">wird</text>
<text x="61.2" y="269.8">nicht</text>
<text x="66.3" y="269.8">ueberbrueckt.</text>
</g>
<g font-size="1.4" fill="#006464">
<text x="364.8" y="52.8">J1</text>
<text x="203.2" y="57.9">U1</text>
<text x="355.2" y="55.3">3</text>
<text x="357.2" y="55.3">m</text>
<text x="359.5" y="55.3">/</text>
<text x="361.6" y="55.3">3</text>
<text x="363.6" y="55.3">Paare</text>
<text x="368.9" y="55.3">/</text>
<text x="370.9" y="55.3">Loetpads</text>
<text x="56.1" y="65.5">CELL1</text>
<text x="203.2" y="60.4">ADS1115IDGSR</text>
<text x="52.4" y="68">KXOB25-14X1F</text>
<text x="123.7" y="71.8">100R</text>
<text x="124.6" y="69.3">R4</text>
<text x="265.2" y="71.8">0R</text>
<text x="268.1" y="69.3">R6</text>
<text x="268.2" y="71.8">DIRECT</text>
<text x="358.6" y="66.8">3V3</text>
<text x="369.6" y="66.8">GND</text>
<text x="358.6" y="76.9">SDA</text>
<text x="369.6" y="76.9">GND</text>
<text x="100.3" y="80.7">RSH1</text>
<text x="100.3" y="83.3">1R</text>
<text x="103.3" y="83.3">0.1%</text>
<text x="107.8" y="83.3">25ppm/K</text>
<text x="149.8" y="83.3">100nF</text>
<text x="149.8" y="80.7">C3</text>
<text x="358.6" y="87.1">SCL</text>
<text x="369.6" y="87.1">GND</text>
<text x="123.7" y="94.7">100R</text>
<text x="124.6" y="92.2">R5</text>
<text x="265.2" y="94.7">0R</text>
<text x="268.1" y="92.2">R7</text>
<text x="268.2" y="94.7">DIRECT</text>
<text x="364.7" y="112.5">D1</text>
<text x="359.5" y="115">TPD2E2U06DRLR</text>
<text x="68.5" y="123.9">47k</text>
<text x="68.5" y="121.4">R1</text>
<text x="72.3" y="123.9">0.1%</text>
<text x="358.6" y="127.7">IO1</text>
<text x="370.6" y="130.3">NC</text>
<text x="358.6" y="137.9">IO2</text>
<text x="370.6" y="135.3">NC</text>
<text x="68.5" y="141.7">NTC1</text>
<text x="101.6" y="141.7">C4</text>
<text x="366.5" y="141.7" transform="rotate(-90 366.5 141.7)">GND</text>
<text x="68.5" y="144.2">10k</text>
<text x="72.3" y="144.2">NTC /</text>
<text x="78.2" y="144.2">0402</text>
<text x="101.6" y="144.2">100nF</text>
<text x="116.8" y="149.3">47k</text>
<text x="116.8" y="146.8">R2</text>
<text x="120.5" y="149.3">0.1%</text>
<text x="116.8" y="167.1">R3</text>
<text x="162.5" y="167.1">C7</text>
<text x="116.8" y="169.6">47k</text>
<text x="120.5" y="169.6">0.1%</text>
<text x="162.5" y="169.6">100nF</text>
<text x="59.4" y="225.5">10R</text>
<text x="63.3" y="225.5">analog</text>
<text x="64.5" y="223">R12</text>
<text x="69.4" y="225.5">filter</text>
<text x="50.8" y="239.5">C6</text>
<text x="101.6" y="239.5">C1</text>
<text x="132" y="239.5">C2</text>
<text x="50.8" y="242">1uF</text>
<text x="101.6" y="242">100nF</text>
<text x="132" y="242">1uF</text>
</g>
<g font-size="1.4" fill="#939391">
<text x="233.6" y="57.9">R10</text>
<text x="254" y="57.9">R11</text>
<text x="297.1" y="57.9">R8</text>
<text x="317.5" y="57.9">R9</text>
<text x="233.6" y="60.4">2.2k</text>
<text x="237.8" y="60.4">DNP</text>
<text x="254" y="60.4">2.2k</text>
<text x="258.2" y="60.4">DNP</text>
<text x="297.1" y="60.4">1k</text>
<text x="299.9" y="60.4">DNP</text>
<text x="317.5" y="60.4">1k</text>
<text x="320.2" y="60.4">DNP</text>
<text x="261.9" y="125.2">U2</text>
<text x="292.1" y="121.4">C5</text>
<text x="292.1" y="123.9">100nF</text>
<text x="297.7" y="123.9">DNP</text>
<text x="251.4" y="127.7">P82B715DR</text>
<text x="261.2" y="127.7">DNP</text>
<text x="259.6" y="135.3">Sx</text>
<text x="270" y="133.2" transform="rotate(-90 270 133.2)">VCC</text>
<text x="277" y="135.3">Lx</text>
<text x="259.6" y="140.4">NC</text>
<text x="276.6" y="140.4">NC</text>
<text x="259.6" y="145.5">Sy</text>
<text x="270" y="149.4" transform="rotate(-90 270 149.4)">GND</text>
<text x="277.1" y="145.5">Ly</text>
</g>
<g font-size="1.4" fill="#a90000">
<text x="355" y="65.8">1</text>
<text x="375.3" y="65.8">2</text>
<text x="355" y="75.9">3</text>
<text x="375.3" y="75.9">4</text>
<text x="355" y="86.1">5</text>
<text x="375.3" y="86.1">6</text>
<text x="355" y="126.7">3</text>
<text x="375.3" y="129.3">1</text>
<text x="355" y="136.9">5</text>
<text x="375.3" y="134.4">2</text>
<text x="365.5" y="145.4" transform="rotate(-90 365.5 145.4)">4</text>
</g>
<g font-size="1.4" fill="#0000c2">
<text x="345.4" y="104.3">J1:</text>
<text x="345.4" y="105.9">3/4</text>
<text x="345.4" y="107.5">3</text>
<text x="347.4" y="107.5">m</text>
<text x="348.6" y="104.3">1/2</text>
<text x="349.4" y="105.9">=</text>
<text x="349.8" y="107.5">/</text>
<text x="351.7" y="105.9">SDA/GND;</text>
<text x="351.8" y="107.5">drei</text>
<text x="352.6" y="104.3">=</text>
<text x="354.9" y="104.3">3V3/GND</text>
<text x="355.7" y="107.5">verdrillte</text>
<text x="360.1" y="105.9">5/6</text>
<text x="363.4" y="107.5">Paare</text>
<text x="366.3" y="105.9">SCL/GND</text>
</g>
<g font-size="1.4" fill="#a5a4a2">
<text x="269" y="125.1" transform="rotate(-90 269 125.1)">8</text>
<text x="254.7" y="134.4">3</text>
<text x="282.6" y="134.4">2</text>
<text x="254.7" y="139.4">1</text>
<text x="282.6" y="139.4">5</text>
<text x="254.7" y="144.5">6</text>
<text x="282.6" y="144.5">7</text>
<text x="269" y="155.5" transform="rotate(-90 269 155.5)">4</text>
</g>
<g font-size="1.2" fill="#0f0f0f">
<text x="80" y="76">CELL_P</text>
<text x="153.7" y="76">POA_ADC_P</text>
<text x="247.6" y="77.3">POA_SDA_LOCAL</text>
<text x="278.1" y="77.3">POA_SDA_CABLE</text>
<text x="153.7" y="87.4">POA_ADC_N</text>
<text x="247.6" y="87.4">POA_SCL_LOCAL</text>
<text x="278.1" y="87.4">POA_SCL_CABLE</text>
<text x="113" y="131.8">POA_NTC_ADC</text>
<text x="121.9" y="157.2">POA_VDD_HALF</text>
</g>
</svg>
